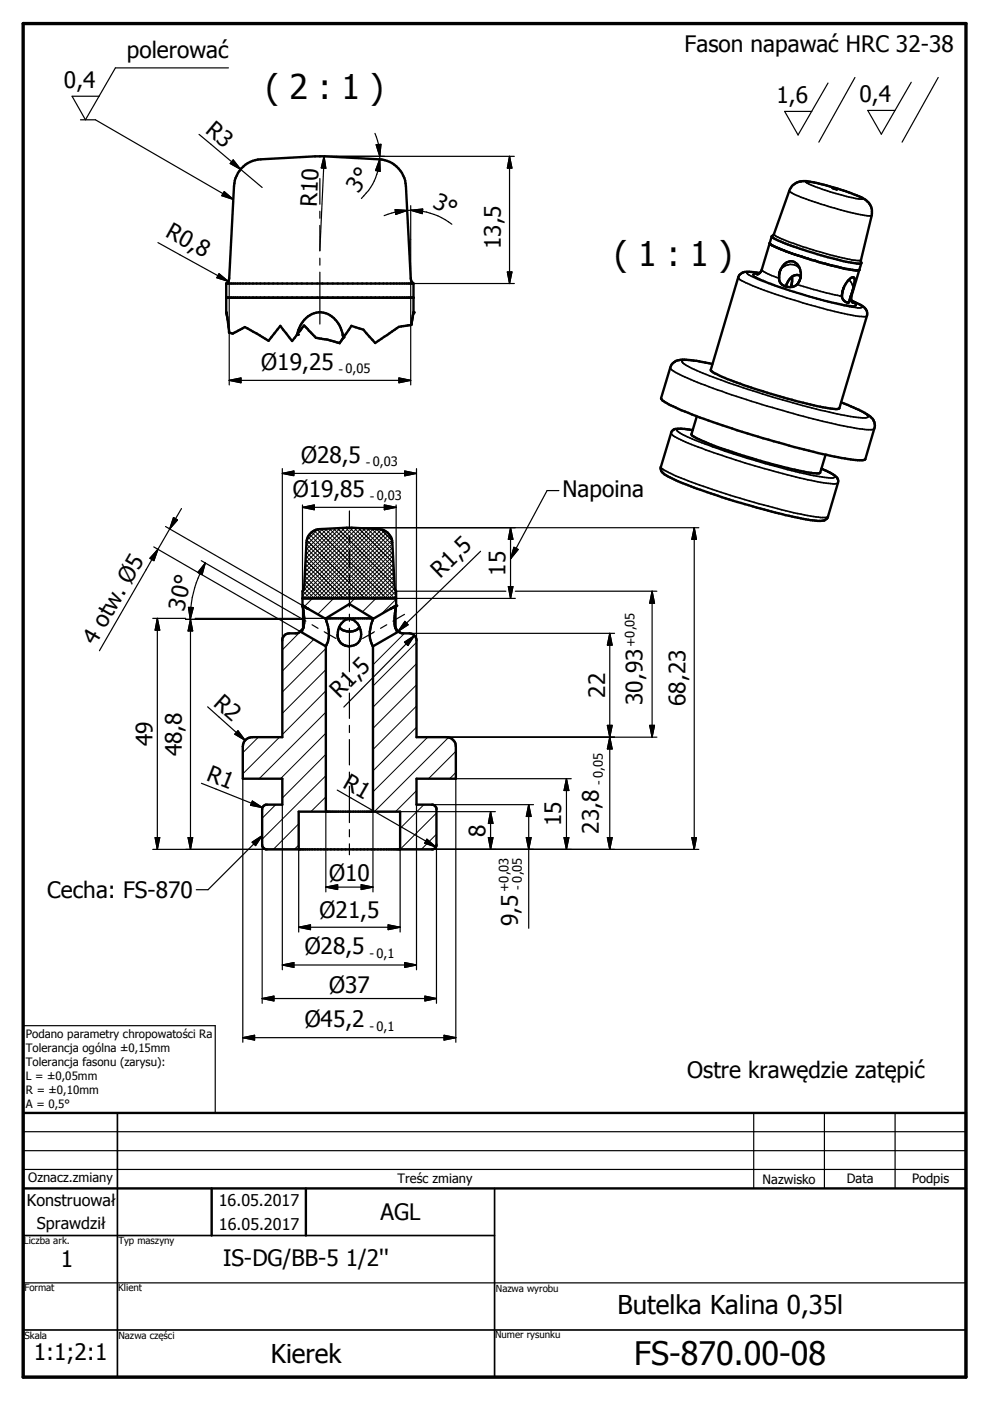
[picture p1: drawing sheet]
<svg xmlns="http://www.w3.org/2000/svg" width="210mm" height="297mm" viewBox="0 0 210 297" stroke-linecap="round" stroke-linejoin="round" font-family="sans-serif">
<g fill="none" stroke="#000" stroke-width=".51">
<path d="M160.5 58.2h.1M161 57.9l-.6-.1a4.1 4.1 0 0 0-3.6 .4l-.3 .6-5.8 19.6a2.51 2.51 0 0 0 1.6 1.1 117.4 117.4 0 0 0 24.5 7.2h.7l.5-.2 5.8-19.5a2.16 2.16 0 0 0-1.6-2.5l-1.6-.7M163.2 51.6a11.3 11.3 0 0 0 4.1 1.9l.6 .3a84.6 84.6 0 0 0 13.5 3.5l.8-.1M163.2 51.6l-1.7 5.6-.3 .5-.6 .5M163.6 50.2l.5-.5 3.2-9.2a3.4 3.4 0 0 1 4.4-2l3 .7 5.7 1.7a7.6 7.6 0 0 1 3.9 2.2l.6 1.4-.1 1.2-2.3 9.5 .1 .6M163.6 50.2l.2 .1a58 58 0 0 0 11.7 4.2l3.9 1 2.3 .4 .9-.1M163.6 50.1l-.4 1.5M167.9 58.7v1.1l-.2 1.1M169.7 59.1h.1M169.8 58.5a1.97 1.97 0 0 0-2.8 1.3l-.4 .9M169.8 58.5a2.72 2.72 0 0 0-2.1-3.1 3.3 3.3 0 0 0-2.4 2.4l-.1 .4a1.93 1.93 0 0 0 .9 2.3l.5 .2M169.8 58.5a2.48 2.48 0 0 1-2.7 2.3l-.5-.1"/>
<path d="M179.9 59.4l.2-.2a.59 .59 0 0 1 .7-.4 .59 .59 0 0 1 .4 .7l-.4 2-.6 2a.54 .54 0 0 1-.5 .7 1.66 1.66 0 0 1-1.1-2.1v-.4a4.8 4.8 0 0 1 1.3-2.3zM182.2 57.2l-1.7 5.9 .1 .8 .2 .3M182.6 55.8l-.4 1.4M48 60.1v6.1l.3 2 .3 2.3 .8 .2 2.5-1.4 5 3 2.5-3.2 2.5 3.2 1.1-1.3M48 63.1h39.7M48 60.1h39.7M48 60.1l.3-.4 .3-.7 1-19.5a6 6 0 0 1 5.7-5.7 119.4 119.4 0 0 1 26.2 .2 6 6 0 0 1 4.6 5.5l1 19.5 .2 .7 .4 .4M48 66.3v.1M63 71l1.5-2 2.5 2.6 2.5 .4 2.5 .8 .8-1.2M63 71a5.2 5.2 0 0 1 5.6-4.7 5.8 5.8 0 0 1 4.1 4.7M72.7 71h.1M72.7 71l.1 .6"/>
<path d="M87.7 60.1l-.1 6.5-.4 2.3-.8 .1a6.7 6.7 0 0 0-4.3 2l-2.6 1.7-2.5-2.8-2.5-.8-1.7 2.5M151 77.2l-3.9-.7a5.3 5.3 0 0 0-4.2 .3l-.5 .5-.3 .6-1.9 6.5a4.4 4.4 0 0 0 2.5 1.7l1.8 .9 4.8 1.8a234 234 0 0 0 26.8 7.8l2.3 .5a16.2 16.2 0 0 0 4.9 .4l.2-.2 1.9-6.5a2.57 2.57 0 0 0-1.6-3l-1.7-.9-3.7-1.6M146.9 91.2l-1.5-.2a3.9 3.9 0 0 0-2.7 .2l-.4 .6-2.2 7.2a1.83 1.83 0 0 0 1.3 1.9 99.2 99.2 0 0 0 18.2 6.5 72.7 72.7 0 0 0 14.4 3 1.48 1.48 0 0 0 1.6-.9l2.1-7.1a1.7 1.7 0 0 0-1.4-2l-2.1-1M147.7 88.3l-1.1 3.8 .2 .3a87.4 87.4 0 0 0 17 6l7.7 1.8a3.9 3.9 0 0 0 2.4 0l1.1-3.8M63.7 133.9l-.8 .4-2.2 .1-.4 .3-.4 .8v20.8h-6.4a2 2 0 0 0-2 2v6.8h8.4v5.5h-3.6l-.5 .4-.2 .4v7.9l.2 .4 .5 .4 35.7-.1 .5-.7v-7.9l-.2-.4-.5-.4h-3.5v-5.5h8.3v-6.8a2 2 0 0 0-1.9-2h-6.4v-20.8l-.4-.8-.5-.3-2.2-.1-.7-.4M63.7 133.9l5.4 3.1M63.8 133.8l-.1 .1M63.8 133.8h.1M63.8 133.8l.5-.7 .2-.9v-1.4l-.4-2.4v-3.1l.4-.5 .5-9.8a2.95 2.95 0 0 1 2.8-2.8 61.8 61.8 0 0 1 13.4 .1 3.2 3.2 0 0 1 2 2.7l.5 9.8 .3 .5v3.2l-.3 2v2l.2 .7 .5 .6M64.1 126.9h19.9M64.1 128.4h.1M64.2 128.4h.1"/>
<path d="M64.3 128.4l4.8 2.8M64.3 133.2v.1M69.1 131.1v.3a8.9 8.9 0 0 1 .5 4.5l-.5 1.1v35.1M69.1 131.1l5-3 5 3M69.1 131.1h10M71.9 132.9a2.82 2.82 0 0 0 4.3 0M72.4 132.2a2.06 2.06 0 0 1 3.6 .3 2.83 2.83 0 0 1-.9 4.3 2.53 2.53 0 0 1-2.8-.5 2.53 2.53 0 0 1-.6-2.8zM79 137h.1M79 136.9v.1M79.1 131.1v.1M79.1 137v35.1M79.1 131.2l-.2 .5a6.3 6.3 0 0 0 .1 5.1v.1"/>
<path d="M84 128.4l-4.9 2.8M84.4 133.8v.1M84.4 133.9h.1M84.5 133.9l-5.4 3.1M63.3 180.1v-8h21.5v8M4.9 236h199.9v56h-199.9zM4.9 252h199.9M44.9 252v10M64.9 252v10"/>
</g>
<g fill="none" stroke="#000" stroke-width=".35">
<path d="M170.9 38.6l.8-.1 3.7 .9 5.5 1.7a3.9 3.9 0 0 1 2 1M170.9 38.6l1.2 .7 2.2 .8 4.6 1.4a10.8 10.8 0 0 0 4 .7M170.9 38.6h.1M176.4 39.9l.9 .3M176.5 39.9l1 .4-.2-.1M156.5 58.8a5.4 5.4 0 0 0 2.5 1.5 121.5 121.5 0 0 0 23.3 6.8h1.2l.3-.1M160.7 58.1l-1.1 .1a5.9 5.9 0 0 0 2.7 1.5 113.8 113.8 0 0 0 16.7 4.9l.5 .1a2.91 2.91 0 0 0 2 .1l-.1-.3-.7-.4M161 57.9l-2.4-.2-.2 .1 .1 .3a72.8 72.8 0 0 0 14.6 5.3l7 1.6 1.7 .3 1-.1-.3-.4-1.9-1M161.5 57.2l1.3 .8 2.4 1M164.1 49.7a4 4 0 0 0 2 1.1l4.1 1.5 7.7 2.2a12.1 12.1 0 0 0 4.6 .7M165.6 57a2.66 2.66 0 0 1 4 .1M167.3 40.5l.3 .2a65.8 65.8 0 0 0 16.1 5h1.1"/>
<path d="M167.3 40.5h.1M180 59.3l.5 .6 .4 1.1M182.9 42.1v.1M142.1 77.9l.1 .2a28.6 28.6 0 0 0 7.3 3.6l8.7 3a153.5 153.5 0 0 0 25.6 6.4h1l.6-.3M151 77.2l-1.4-.3a13.2 13.2 0 0 0-4.9-.4l-.1 .1a4.4 4.4 0 0 0 2.6 1.7 143.4 143.4 0 0 0 16.6 5.9l4.3 1.2a88.5 88.5 0 0 0 14.7 3.2h.7l.6-.2a1.48 1.48 0 0 0-1.2-1.1l-4.5-2M169 60.3l4.9 1.5 4.6 1M180.5 62.9l-.2 .1M140.1 99a3.4 3.4 0 0 0 2.1 1.4l5.3 2.1a205.8 205.8 0 0 0 20.8 6.2l.8 .2a22.9 22.9 0 0 0 6.3 .7l.2-.1M142.3 91.8a3.3 3.3 0 0 0 2 1.4 110.9 110.9 0 0 0 13.7 5l4.1 1.2a79.9 79.9 0 0 0 14.7 3.2l.7-.1 .2-.1M146.9 91.2a6.8 6.8 0 0 0-3.3-.1l-.1 .1a8.5 8.5 0 0 0 3.3 1.9 155.4 155.4 0 0 0 27 7.9 5.3 5.3 0 0 0 3.2 .2 1.75 1.75 0 0 0-1.4-1.2l-1.4-.6M24.9 236v56M104.9 252v40"/>
<path d="M4.9 262h100M4.9 282h199.9"/>
</g>
<g fill="#000">
<circle cx="160.5" cy="58.2" r=".25"/>
<circle cx="63" cy="71" r=".25"/>
<circle cx="72.7" cy="71" r=".25"/>
<circle cx="72.7" cy="71.2" r=".25"/>
<circle cx="72.8" cy="71.5" r=".25"/>
<circle cx="72.8" cy="71.4" r=".25"/>
<circle cx="87.7" cy="66.3" r=".25"/>
<circle cx="87.7" cy="66.2" r=".25"/>
<circle cx="63.7" cy="133.9" r=".25"/>
<circle cx="63.9" cy="133.7" r=".25"/>
<circle cx="64.1" cy="128.4" r=".25"/>
<circle cx="69.1" cy="131.1" r=".25"/>
<circle cx="84" cy="128.4" r=".25"/>
<circle cx="84.5" cy="133.9" r=".25"/>
<circle cx="69.1" cy="172.1" r=".25"/>
</g>
<g fill="none" stroke="#000" stroke-width=".21">
<path d="M64.7 119.5l7.3 7.4M64.8 118.7l8.1 8.2M64.8 117.9l9 9M64.9 117l9.8 9.9M64.9 116.1l10.7 10.8M64.9 115.3l11.6 11.6M65.3 113.8l13 13.1M65.7 113.3l13.5 13.6M66.1 112.9l14 14M66.6 112.5l14.4 14.4M67.3 112.3l14.6 14.6M67.4 112.3l-2.3 2.3 12.3 12.3"/>
<path d="M68.1 112.1l14.7 14.8M68.4 112.1l-3.5 3.5M69 112.1l14.7 14.8M69.3 112.1l-4.4 4.4M69.8 112.1l14.2 14.2M70.3 112.1l-5.4 5.4M70.7 112l13.3 13.3M71.2 112l-6.4 6.4M71.5 112l12.2 12.1M72.2 111.9l-7.5 7.5M72.3 111.9l11.3 11.3M73.2 111.9l-8.5 8.5 6.4 6.5"/>
<path d="M73.2 111.9l10.4 10.3M74 111.9l-9.4 9.4 5.6 5.6M74.1 111.9l9.4 9.4-5.6 5.6M74.9 111.9l-10.3 10.3M75 111.9l8.4 8.5M75.8 111.9l-11.3 11.3M75.9 111.9l7.5 7.5M76.6 112l-12.1 12.1M76.9 112l6.5 6.4M77.5 112l-13.4 13.3M77.9 112.1l5.4 5.4M78.4 112.1l-14.3 14.2"/>
<path d="M78.8 112.1l4.5 4.4M79.2 112.1l-14.7 14.8M79.8 112.1l3.4 3.5M80.1 112.1l-14.7 14.8M80.8 112.3l2.3 2.3-15.7 15.7M80.8 112.3l-16.3 16.3M81.5 112.5l-14.4 14.4M82 112.9l-14 14M82.5 113.3l-13.5 13.6M82.8 113.8l-12.9 13.1M83.2 115.3l-11.6 11.6M83.2 116.1l-10.7 10.8"/>
<path d="M83.3 117.9l-9 9M83.3 117l-9.9 9.9M83.4 118.7l-9.5 9.5M83.4 119.5l-7.3 7.4M63.7 133.9l-3.8 3.9M64.1 126.2l.8 .7M64.2 125.3l1.5 1.6M64.5 124.7l2.1 2.2M64.5 123.8l3 3.1M64.5 123l3.9 3.9M64.6 122.1l4.7 4.8M66.5 135.6l-6.6 6.7"/>
<path d="M69.1 137.5l-9.2 9.2M83.5 120.4l-6.5 6.5M83.6 122.1l-4.8 4.8M83.6 123l-6.8 6.8M83.7 123.8l-3.1 3.1M83.7 124.7l-2.2 2.2M83.9 125.3l-1.5 1.6M84 126.2l-.7 .7M84 127l-3.2 3.2M85.8 134.3l-6.7 6.7M88.3 136.2l-9.2 9.3M54.8 156.3l-3.3 3.3"/>
<path d="M59.3 156.3l-7.8 7.8M69.1 159.9l-9.2 9.3M69.1 155.4l-9.6 9.7M69.1 151l-14.2 14.1M69.1 146.5l-9.2 9.2M69.1 142l-9.2 9.3M88.3 154.2l-9.2 9.2M88.3 149.7l-9.2 9.2M88.3 145.2l-9.2 9.2M88.3 140.7l-9.2 9.2M90.7 156.3l-11.6 11.6M95.1 156.4l-15.7 15.7"/>
<path d="M96.6 159.3l-5.8 5.8M58.5 170.6l-2.9 2.9M63.3 179.2l-.9 .9M63.3 174.7l-5.3 5.4M69.1 164.5l-13.5 13.4M69.1 169l-3.2 3.1M88.3 167.6l-4.4 4.5M89.9 170.6l-5.1 5M92.5 176.9l-3.2 3.2M92.5 172.4l-7.7 7.7M96.6 163.8l-1.3 1.3"/>
</g>
<path d="M4.9 5h199.9v287h-199.9z" fill="none" stroke="#000" stroke-width=".71"/>
<g fill="none" stroke="#000" stroke-width=".25">
<path d="M48.4 14.4h-23.9l-6.4 11-2.8-5h5.7M175.6 17.6l-6.4 11-2.8-5h5.7M181.3 16.4l-7.7 13.7M193.2 17.4l-6.3 11-2.9-5h5.7M198.9 16.4l-7.6 13.7M17.1 25.4h3.1l29.3 16.9M42.2 28.5l13.4 11.3M49.4 33.9l1.6 2-2.2-1.2zM67.8 33.1h41.3M67.8 37.8v5.5M68.7 33.1l.4 2.6-1-.1zM68.7 33.1l-.9 20"/>
<path d="M79.5 28.3a12.7 12.7 0 0 1 1 4.8M79.8 30.7l1-.1-.3 2.5zM80.4 33.8h1.1M80.5 33.8l.1 2.5-1-.1zM80.5 33.8a12.5 12.5 0 0 1-2.4 6.6l-1.5 1.7M80.5 33.1v.7M108 33.1l.5 2.5h-.9zM108 33.1v27M33.5 51.4l14.9 8.2M46.2 58.5l.8 .4M46.4 58l2 1.6-2.4-.7zM47.5 40.6l2 1.7-2.5-.8z"/>
<path d="M48.6 59.1v22.5M67.8 44.8v1.5M67.8 47.8v5.4M67.8 54.7v1.5M67.8 57.7v11M83.8 44.4l2.5 .2-2.4 .9zM86.3 44.6a15.4 15.4 0 0 0-4.9 1.1M87.1 44.6l2.5-.3-.1 1zM87.1 43.6v38M87.1 44.6a13.9 13.9 0 0 1 8.7 2.9M87.1 44.6h-.8M107.6 57.7h.9l-.5 2.4z"/>
<path d="M87.7 60.1h21.4M48.6 80.6l2.5-.5v1.1zM48.6 80.6h38.5M59.9 99.4v36.4M84.6 80.1l2.5 .5-2.5 .6zM85.8 99.9l2.5 .5-2.5 .5zM88.3 99.4v35.9M32.6 116l31.1 17.9M33.5 116.5l-.9 2.4-.8-.5zM33.5 116.5l-12.4 21.5M35.1 111.6l30.3 17.5M36 112.1l-2.5 4.4"/>
<path d="M36.8 109.7l.8 .5-1.6 1.9zM38.5 107.8l-2.5 4.3M42.7 118.9l21.8 12.6M43.5 119.4l-.7 2.4-.8-.4zM43.5 119.4a23.5 23.5 0 0 0-3.2 11.9M59.9 100.4l2.4-.5v1zM59.9 100.4h28.4M59.9 100.4l2.4-.5v.9M59.9 100.4l1.9 .4M64.1 107.6l2.5-.5v1zM64.1 107.1v19.8h45.2M64.1 107.6h19.9"/>
<path d="M74.1 108.3v3.8M74.1 113.6v1.5M74.1 116.6v3.8M74.2 111.9h74M81.5 107.1l2.5 .5-2.5 .5zM84 107.1v19.8M101.9 116.9l-17.5 17M108.2 111.9l.6 2.4h-1zM108.2 111.9v15M109 116l.9 .5-1.7 2zM118.5 104h-2.5l-7.8 14.5M147.2 111.9l.5 2.4h-1z"/>
<path d="M147.2 111.9v68.2M32.4 131.1h7M33.4 131.1l.5 2.5h-1zM33.4 131.1v49M39.3 131.3h24.8M40 128.8h1l-.7 2.5zM40.4 131.3l.5 2.5h-1zM40.4 131.3v48.8M41.4 131.1h22.2M64 131.1h5.1M64.1 128.4v5.8M64.5 131.4l.4 .3"/>
<path d="M66.2 132.5l1.2 .7M68.7 133.9l2.5 1.5M74.1 121.9v1.5M74.1 124.9v3.8M74.1 130.2v1.5M74.1 133.2v9.2M79.4 133.9l-2.5 1.5M82 132.5l-1.3 .7M83.7 131.4l-.4 .3M84 128.4v5.8M84 125.3h23.3M84 133l.5 .9"/>
<path d="M85.8 136.1l2.1-1.4-1.4 2.2zM85.8 130.3l-2.2 1.2M85.9 131.7l.6 .8-2.1 1.4zM86.8 134.3h.1M86.8 135.8l-13.9 14.1M87.3 134.3h43M87.9 134.7l-1.8 1.8M88.3 135.7v.1M107.8 124.4h1l-.6 2.5zM109.3 125.3h30M129.3 134.3l.5 2.5h-1zM129.3 134.3v45.8"/>
<path d="M138.3 125.3l.5 2.6h-1zM138.3 125.3v31M44 149.9l8 7.1M50.5 154.9l1.5 2.1-2.2-1.3zM74.1 143.9v1.5M74.1 146.9v5.4M74.1 153.8v1.5M74.1 156.8v5.4M94.7 156.3h44.6M128.8 153.8h1l-.5 2.5zM128.8 153.8l1 5h-1l1-5zM129.3 156.3l.5 2.5h-1z"/>
<path d="M137.8 153.8h1l-.5 2.5zM32.9 177.6h1l-.5 2.5zM39.9 177.6h1l-.5 2.5zM42.7 166.1l13 5.1M51.5 165.1v55.9M53.5 178.6l2.1-1.4-1.4 2.1zM53.5 169.8l2.2 1.4-2.6-.5zM55.6 179.1v33.6M55.6 177.2l-11.5 11.4h-2.5M59.9 170.6v35M69.1 172.1v17M71.5 167.5l20.9 12.1"/>
<path d="M74.1 163.7v1.5M74.1 166.7v7.7M74.1 175.9v1.5M74.1 178.9v2.3M88.3 170.6v35M90.5 177.9l1.9 1.7-2.4-.8zM91.6 170.6h21.5M92.5 179.2v33.5M103.5 177.6h1l-.5 2.5zM104 172.1l.5 2.5h-1zM104 172.1v8M105 172.1h-25.9v17"/>
<path d="M111.6 177.6h1l-.5 2.5zM112.1 170.6l.5 2.5h-1zM112.1 170.6v26.2M119.6 177.6h1l-.5 2.5zM120.1 165.1l.5 2.5h-1zM120.1 165.1v15M121.1 165.1h-24.5v55.9M128.8 177.6h1l-.5 2.5zM146.7 177.6h1l-.5 2.5zM32.4 180.1h30.9v17.5M63.3 196.6l2.5-.5v1zM63.3 196.6h21.5"/>
<path d="M69.1 188.1l2.5-.5v1zM69.1 188.1h10M76.6 187.6l2.5 .5-2.5 .5zM82.3 196.1l2.5 .5-2.5 .5zM91.3 180.1h-6.5v17.5M92 180.1h56.2M4.9 217.5h40.7v18.5h-40.7zM55.6 211.7l2.5-.5v1zM55.6 211.7h36.9M59.9 204.6l2.4-.5v1zM59.9 204.6h28.4M85.8 204.1l2.5 .5-2.5 .5z"/>
<path d="M90.1 211.2l2.4 .5-2.4 .5zM94.1 219.5l2.5 .5-2.5 .5zM4.9 239.9h199.9M51.5 220l2.5-.5v1zM51.5 220h45.1M159.8 236v16M174.8 236v16M189.8 236v16M4.9 244h199.9M4.9 247.9h199.9M44.9 252v10M4.9 272h199.9"/>
</g>
<g fill="#000">
<path d="M49.4 33.9l1.6 2-2.2-1.2zM68.7 33.1l.4 2.6-1-.1zM79.8 30.7l1-.1-.3 2.5zM80.5 33.8l.1 2.5-1-.1zM108 33.1l.5 2.5h-.9zM46.4 58l2 1.6-2.4-.7zM47.5 40.6l2 1.7-2.5-.8zM83.8 44.4l2.5 .2-2.4 .9zM87.1 44.6l2.5-.3-.1 1zM107.6 57.7h.9l-.5 2.4zM48.6 80.6l2.5-.5v1.1zM59.9 100.4l2.4-.5v1z"/>
<path d="M84.6 80.1l2.5 .5-2.5 .6zM33.5 116.5l-.9 2.4-.8-.5zM36.8 109.7l.8 .5-1.6 1.9zM64.1 107.6l2.5-.5v1zM81.5 107.1l2.5 .5-2.5 .5zM85.8 99.9l2.5 .5-2.5 .5zM108.2 111.9l.6 2.4h-1zM109 116l.9 .5-1.7 2zM147.2 111.9l.5 2.4h-1zM33.4 131.1l.5 2.5h-1zM40 128.8h1l-.7 2.5zM40.4 131.3l.5 2.5h-1z"/>
<path d="M43.5 119.4l-.7 2.4-.8-.4zM85.9 131.7l.6 .8-2.1 1.4zM85.8 136.1l2.1-1.4-1.4 2.2zM107.8 124.4h1l-.6 2.5zM129.3 134.3l.5 2.5h-1zM138.3 125.3l.5 2.6h-1zM50.5 154.9l1.5 2.1-2.2-1.3zM128.8 153.8h1l-.5 2.5zM129.3 156.3l.5 2.5h-1zM137.8 153.8h1l-.5 2.5zM32.9 177.6h1l-.5 2.5zM39.9 177.6h1l-.5 2.5z"/>
<path d="M53.5 169.8l2.2 1.4-2.6-.5zM53.5 178.6l2.1-1.4-1.4 2.1zM90.5 177.9l1.9 1.7-2.4-.8zM103.5 177.6h1l-.5 2.5zM104 172.1l.5 2.5h-1zM111.6 177.6h1l-.5 2.5zM112.1 170.6l.5 2.5h-1zM119.6 177.6h1l-.5 2.5zM120.1 165.1l.5 2.5h-1zM128.8 177.6h1l-.5 2.5zM146.7 177.6h1l-.5 2.5zM63.3 196.6l2.5-.5v1z"/>
<path d="M69.1 188.1l2.5-.5v1zM76.6 187.6l2.5 .5-2.5 .5zM82.3 196.1l2.5 .5-2.5 .5zM51.5 220l2.5-.5v1zM55.6 211.7l2.5-.5v1zM59.9 204.6l2.4-.5v1zM85.8 204.1l2.5 .5-2.5 .5zM90.1 211.2l2.4 .5-2.4 .5zM94.1 219.5l2.5 .5-2.5 .5z"/>
</g>
<g font-size="7.2">
<text x="56.4" y="21">( 2 : 1 )</text>
<text x="130.3" y="56.3">( 1 : 1 )</text>
</g>
<text font-size="6.9" x="134.5" y="289.5">FS-870.00-08</text>
<g font-size="5.5">
<text x="130.9" y="278.6">Butelka Kalina 0,35l</text>
<text x="57.4" y="289.1">Kierek</text>
</g>
<g font-size="4.8">
<text x="145.2" y="11.1">Fason napawać HRC 32-38</text>
<text x="26.9" y="12.4">polerować</text>
<text x="13.5" y="18.6">0,4</text>
<text x="164.6" y="21.8">1,6</text>
<text x="182.2" y="21.6">0,4</text>
<text x="43.3" y="28" transform="rotate(40 43.3 28)">R3</text>
<text x="76" y="41.1" transform="rotate(-57 76 41.1)">3°</text>
<text x="67.2" y="44" transform="rotate(-87 67.2 44)">R10</text>
<text x="91.5" y="44" transform="rotate(25 91.5 44)">3°</text>
<text x="34.9" y="50.1" transform="rotate(29 34.9 50.1)">R0,8</text>
<text x="106.2" y="52.8" transform="rotate(-90 106.2 52.8)">13,5</text>
<text x="55.4" y="78.4">Ø19,25</text>
<text x="63.8" y="98.1">Ø28,5</text>
<text x="62.1" y="105.3">Ø19,85</text>
<text x="119.3" y="105.3">Napoina</text>
<text x="93.3" y="122.7" transform="rotate(-44 93.3 122.7)">R1,5</text>
<text x="107.2" y="122" transform="rotate(-90 107.2 122)">15</text>
<text x="39.1" y="129.7" transform="rotate(-78 39.1 129.7)">30°</text>
<text x="20.3" y="136.9" transform="rotate(-60 20.3 136.9)">4 otw. Ø5</text>
<text x="45.1" y="149.5" transform="rotate(42 45.1 149.5)">R2</text>
<text x="72" y="148.3" transform="rotate(-45 72 148.3)">R1,5</text>
<text x="128.3" y="148" transform="rotate(-90 128.3 148)">22</text>
<text x="136.2" y="149.5" transform="rotate(-90 136.2 149.5)">30,93</text>
<text x="145.3" y="149.6" transform="rotate(-90 145.3 149.6)">68,23</text>
<text x="32.3" y="158.2" transform="rotate(-90 32.3 158.2)">49</text>
<text x="38.5" y="160.4" transform="rotate(-90 38.5 160.4)">48,8</text>
<text x="43.6" y="165.4" transform="rotate(22 43.6 165.4)">R1</text>
<text x="72.5" y="166.9" transform="rotate(30 72.5 166.9)">R1</text>
<text x="103" y="177.4" transform="rotate(-90 103 177.4)">8</text>
<text x="119" y="175.2" transform="rotate(-90 119 175.2)">15</text>
<text x="127" y="176.8" transform="rotate(-90 127 176.8)">23,8</text>
<text x="10" y="190.4">Cecha: FS-870</text>
<text x="69.8" y="186.8">Ø10</text>
<text x="67.7" y="194.7">Ø21,5</text>
<text x="109.8" y="196.3" transform="rotate(-90 109.8 196.3)">9,5</text>
<text x="64.6" y="202.3">Ø28,5</text>
<text x="69.8" y="210.4">Ø37</text>
<text x="64.6" y="217.7">Ø45,2</text>
<text x="145.7" y="228.5">Ostre krawędzie zatępić</text>
<text x="80.6" y="258.7">AGL</text>
<text x="12.9" y="268.7">1</text>
<text x="47.3" y="268.5">IS-DG/BB-5 1/2''</text>
<text x="7.2" y="288.3">1:1;2:1</text>
</g>
<g font-size="3.4">
<text x="5.7" y="255.7">Konstruował</text>
<text x="46.4" y="255.7">16.05.2017</text>
<text x="7.8" y="260.6">Sprawdził</text>
<text x="46.4" y="260.8">16.05.2017</text>
</g>
<g font-size="2.7">
<text x="71.8" y="79.3">- 0,05</text>
<text x="77.6" y="99">- 0,03</text>
<text x="78.4" y="106.2">- 0,03</text>
<text x="134.7" y="137.1" transform="rotate(-90 134.7 137.1)">+0,05</text>
<text x="127.9" y="166.5" transform="rotate(-90 127.9 166.5)">- 0,05</text>
<text x="107.9" y="189.1" transform="rotate(-90 107.9 189.1)">+0,03</text>
<text x="110.7" y="188.6" transform="rotate(-90 110.7 188.6)">- 0,05</text>
<text x="78.3" y="203.2">- 0,1</text>
<text x="78.3" y="218.6">- 0,1</text>
<text x="6" y="250.7">Oznacz.zmiany</text>
<text x="84.3" y="250.7">Treśc zmiany</text>
<text x="161.7" y="251">Nazwisko</text>
<text x="179.5" y="250.9">Data</text>
<text x="193.4" y="250.7">Podpis</text>
</g>
<g font-size="2.4">
<text x="5.5" y="220.1">Podano parametry chropowatości Ra</text>
<text x="5.5" y="223.1">Tolerancja ogólna ±0,15mm</text>
<text x="5.5" y="226">Tolerancja fasonu (zarysu):</text>
<text x="5.5" y="228.9">L = ±0,05mm</text>
<text x="5.5" y="231.9">R = ±0,10mm</text>
<text x="5.5" y="234.8">A = 0,5°</text>
</g>
<g font-size="2.1">
<text x="5.1" y="263.8">Liczba ark.</text>
<text x="25.1" y="263.7">Typ maszyny</text>
<text x="5.2" y="273.7">Format</text>
<text x="25.1" y="273.8">Klient</text>
<text x="105.1" y="273.9">Nazwa wyrobu</text>
<text x="5.2" y="283.9">Skala</text>
<text x="25.1" y="283.9">Nazwa części</text>
<text x="105" y="283.6">Numer rysunku</text>
</g>
</svg>
